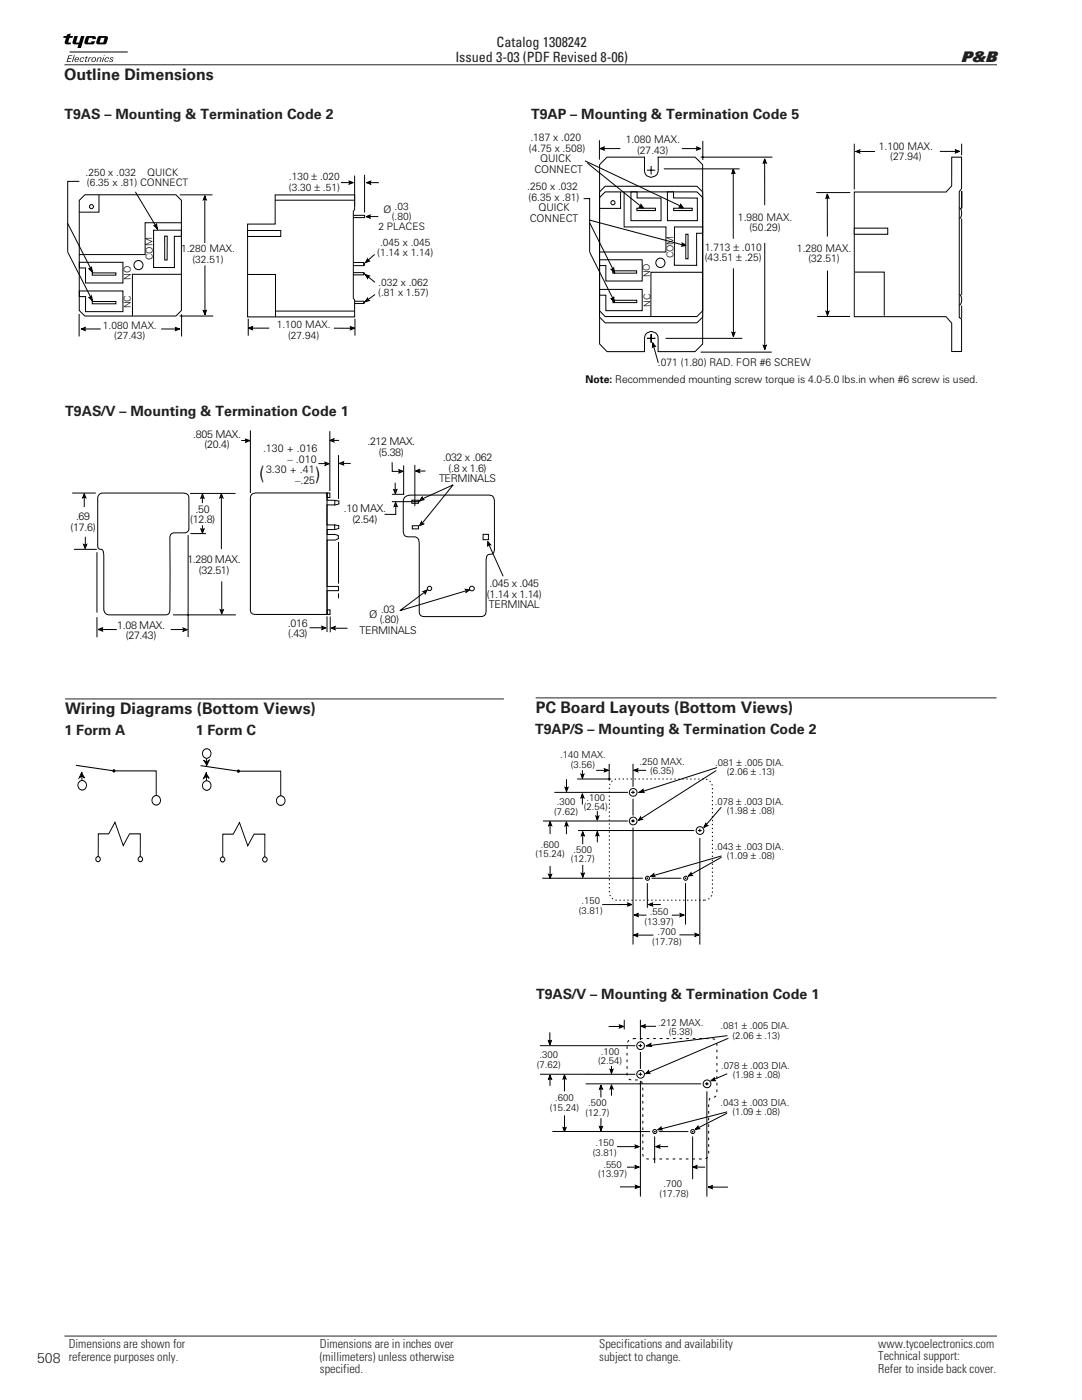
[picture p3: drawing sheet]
<svg xmlns="http://www.w3.org/2000/svg" width="216mm" height="279mm" viewBox="0 0 216 279" stroke-linecap="round" stroke-linejoin="round" font-family="sans-serif">
<path d="M12.9 12.9h186" fill="none" stroke="#231f20" stroke-width=".2"/>
<g fill="#000">
<path d="M12.7 7.2h.6l.1-.3 .7-.2-.1 .5h.6l-.1 .4h-.6l-.3 .7 .1 .2h.5l-.1 .4-1-.1a1.08 1.08 0 0 1 .1-1.2h-.6zM14.8 7.2h.7l-.3 1.1 .2 .2h.4l.4-1.3h.7l-.8 2.4h-.6l.2-.7-1.1-.1a.97 .97 0 0 1 .1-1.1zM17.2 7.3l.3-.1h1.2l.4 .2v.4h-.7v-.1a.4 .4 0 0 0-.4-.2 .4 .4 0 0 0-.3 .3l-.2 .7a.44 .44 0 0 0 .8-.3h.7l-.2 .5-.3 .2-1.5-.1a1.12 1.12 0 0 1 .1-1.3z"/>
<path d="M19.6 7.3l.8-.1a1.14 1.14 0 0 1 1.1 .2l-.2 1.1-.2 .3h-1.7a1.12 1.12 0 0 1 .1-1.3zM20.2 7.6l-.3 .8a.49 .49 0 0 0 .8-.2l.1-.6z"/>
</g>
<path d="M13.9 10.4h11.6" fill="none" stroke="#090000" stroke-width=".2"/>
<g fill="#231f20">
<path d="M13.7 11h.8l-.1 .2h-.6l-.1 .4h.6l-.1 .2h-.6l-.1 .4h.7l-.1 .2h-.8z"/>
<path d="M14.8 11h.1l-.4 1.4h-.2z"/>
<path d="M16.1 11.5l.5-.1 .2 .4h-.2v-.2a.38 .38 0 0 0-.5 .2 .38 .38 0 0 0 .2 .5l.4-.2a.44 .44 0 0 1-.7 .2 .44 .44 0 0 1 .1-.8z"/>
<path d="M17 11.4l.4-.2v.2h.1l-.2 .2-.2 .5 .2 .1v.2l-.3-.2 .1-.6h-.1z"/>
<path d="M17.8 11.4h.1v.3l.4-.3-.5 .4-.2 .6h-.1z"/>
<path d="M19.5 11.4h.2l-.1 .2a.31 .31 0 0 1 .4-.2 .31 .31 0 0 1 .2 .4l-.2 .6h-.1l.1-.6a.21 .21 0 0 0-.1-.3 .21 .21 0 0 0-.3 .2l-.2 .7h-.2z"/>
<path d="M21.1 11.5l.5-.1 .1 .4h-.1v-.2a.38 .38 0 0 0-.5 .2 .38 .38 0 0 0 .1 .5l.4-.2a.44 .44 0 0 1-.7 .2 .44 .44 0 0 1 .2-.8z"/>
<path d="M22.1 11.5a.33 .33 0 0 1 .3-.1 .33 .33 0 0 1 .3 .3l-.4-.2-.2 .2a.38 .38 0 0 1 .4 .4 .38 .38 0 0 1-.3 .4 .38 .38 0 0 1-.4-.4l.3 .2 .3-.1-.4-.4z"/>
<path d="M15.3 11.6h.2l.1 .2h-.5zM15.1 11.5a.45 .45 0 0 0-.2 .8 .45 .45 0 0 0 .8-.2l-.5 .2-.2-.2 .1-.2h.6a.37 .37 0 0 0-.1-.5 .37 .37 0 0 0-.5 .1z"/>
<path d="M18.6 11.6l.3-.1a.37 .37 0 0 1 0 .5 .37 .37 0 0 1-.5 .1zM18.4 11.6a.47 .47 0 0 0 .1 .8 .47 .47 0 0 0 .7-.5 .41 .41 0 0 0-.3-.5 .41 .41 0 0 0-.5 .2z"/>
<path d="M20.7 11h.2v.2h-.2zM20.6 11.4h.2l-.3 1h-.2z"/>
</g>
<path d="M12.9 266.6h186" fill="none" stroke="#231f20" stroke-width=".2"/>
<g fill="#fff" stroke="#000" stroke-width=".2">
<circle cx="127.8" cy="208.7" r=".77"/>
<circle cx="127.8" cy="214.4" r=".77"/>
<circle cx="141.1" cy="216.3" r=".77"/>
<circle cx="138.2" cy="225.8" r=".41"/>
<circle cx="130.7" cy="225.8" r=".41"/>
</g>
<g fill="none" stroke="#000" stroke-width=".2">
<path d="M107.7 208.7h19.1M107.8 214.4h19M116.9 216.3h23M124.6 203.5v1.9M127.4 208.7h.7M127.4 214.4h.7M127.8 203.5v4.1M127.8 208.3v.7M127.8 209.9v3.4M127.8 214v.7M127.8 215.7v23.1M140.7 216.3h.7"/>
<path d="M141 215.9v.7M141 217.8v21M110.2 225.8h19.5M130.5 225.8h.3M130.6 225.7v.3M130.6 226.8v5.3M131.5 225.8h5.9M138.1 225.8h.3M138.2 225.7v.3M138.2 226.8v8.5"/>
</g>
<g fill="#000" stroke="#000" stroke-width=".2">
<path d="M109.7 206v2.5l-.3-.8 .3 .1 .3-.1-.3 .8zM109.7 214.6l.4 .8-.4-.2-.2 .2 .2-.8v2.1zM112.6 214.5l.4 .8-.4-.1-.2 .2 .2-.9v3.3zM119.9 216.5l.3 .9-.3-.2-.3 .2 .3-.9v2.5zM121.4 204.9h3l-.8 .3 .2-.4-.2-.2 .8 .3zM122 212.7v1.5l-.3-.8 .3 .2 .3-.2-.3 .8zM122 216.5l.3 .8-.3-.1-.3 .1 .3-.8v2.2zM127.9 204.8l.8-.3-.1 .3 .1 .3-.8-.3h3zM141.9 215.7l.6-.6v.3l.2 .3h-.8l3.2-1.4zM128.9 208.8l1-.5-.1 .3 .2 .3-.9-.2 16-2zM129.4 213.7v.3l.3 .2-.9 .1 16.5-7.1-16.5 7.1zM112.6 222.6v3.3l-.3-.9 .3 .2 .4-.2-.4 .9z"/>
<path d="M119.9 223.2v2.4l-.3-.8 .3 .2 .3-.2-.3 .8zM123.7 236.9h3.9l-.8 .3 .1-.3-.1-.3 .8 .3zM125.1 232.9h2.5l-.9 .3 .2-.3-.2-.3 .9 .3zM123.1 228.8h4.5l-.9 .3 .2-.3-.2-.3 .9 .3zM130.8 228.8l.9-.3-.2 .3 .2 .3-.9-.3h2.5zM138.2 232.9l.9-.3-.2 .3 .2 .3-.9-.3h2.5zM139.3 224.7v.4l.3 .2-.9 .1 6.4-3.2-6.4 3.2zM131.2 225.5l13.9-3.6-13.8 3.6 .6-.6v.4l.2 .2zM141.3 236.9l.8-.3-.1 .3 .1 .3-.8-.3h3.9z"/>
</g>
<path d="M125.4 207.7a3 3 0 0 1 2.4-.4h6.1a61 61 0 0 1 8.7 .1l.4 .7 .1 .7-.1 9.6a.71 .71 0 0 1-.9 .6h-.3a1.83 1.83 0 0 0-.4 1.7v9.4a1.05 1.05 0 0 1-1.4 1.2h-10.1a1.32 1.32 0 0 1-1.6-.6v-13.7a1.19 1.19 0 0 0-.4-1.2 1.19 1.19 0 0 0-1.2-.3h-.2a1.05 1.05 0 0 1-1.4-1.2v-5.8z" fill="none" stroke="#000" stroke-width=".2" stroke-dasharray=".5 .8 .5 .8 .5 .8" stroke-linecap="butt"/>
<path d="M106.9 139.3h91.9" fill="none" stroke="#231f20" stroke-width=".2"/>
<g fill="#fff" stroke="#000" stroke-width=".2">
<circle cx="126.3" cy="158.1" r=".77"/>
<circle cx="126.3" cy="163.8" r=".77"/>
<circle cx="139.7" cy="165.8" r=".77"/>
<circle cx="136.8" cy="175.3" r=".41"/>
<circle cx="129.2" cy="175.3" r=".41"/>
</g>
<path d="M121.9 156.1l.8-.6h.5h17.4a1.57 1.57 0 0 1 1.6 1.5v21.1a1.57 1.57 0 0 1-1.6 1.5h-17.4a1.57 1.57 0 0 1-1.6-1.5v-21.1z" fill="none" stroke="#000" stroke-width=".2" stroke-dasharray=".3 .5" stroke-linecap="butt"/>
<g fill="none" stroke="#000" stroke-width=".2">
<path d="M40 152.8l7.6 1.1h8.4v5.9M110.6 158.1h14.7M115.2 155.5h6.7M121.6 152.5v3.3M125.9 158.1h.8M126.3 152.5v4.5M126.3 157.8v.6M126.3 159.4v3.4M44.5 171.5v-5h2l1.3-2.3 1.6 4.6 1.3-2.3h2.1v5M108.2 175.3h20.1M108.4 163.8h16.9M115.3 165.8h23.2"/>
<path d="M125.9 163.8h.8M126.3 163.5v.6M126.3 165.1v23.4M129.1 175.3h.2M129.2 175.2v.2M129.2 176.3v4.9M130 175.3h5.9M136.7 175.3h.3M136.8 175.2v.2M136.8 176.3v8.2M139.2 165.8h.8M139.6 165.4v.7"/>
<path d="M139.6 167.2v21.3"/>
</g>
<g fill="#000" stroke="#000" stroke-width=".2">
<path d="M41.2 154.1v3.1v-2.8l.5 .9-.5-.4-.6 .4zM41.2 149.8v2.8l-.6-.9 .6 .4 .5-.4-.5 1.2zM113 155.5v2.5l-.3-.9 .3 .2 .4-.2-.4 .9zM116.2 153.7v1.6l-.3-.8 .3 .2 .3-.2-.3 .8zM118.9 153.7h2.5l-.8 .3 .1-.2-.1-.4 .8 .3zM126.4 153.7l.9-.3-.2 .4 .2 .2-.9-.3h2.5zM127.8 163l.1 .4 .3 .1-.9 .2 15.6-9.9-15.5 9.9zM127.4 158.2l.9-.7v.4l.2 .2h-.9l15.5-4.9zM109.8 164l.3 .8-.3-.2-.3 .2 .3-.8v2.4zM109.8 172.8v2.5l-.3-.8 .3 .1 .3-.1-.3 .8zM113 164l.4 .8-.4-.1-.3 .1 .3-.8v2.5zM116.2 158.4l.3 .8-.3-.1-.3 .1 .3-.8v2.2z"/>
<path d="M116.3 166l.3 .8-.3-.1-.3 .1 .3-.8v2.5zM116.3 172.6v2.5l-.3-.8 .3 .1 .3-.1-.3 .8zM119.2 161.9v1.8l-.3-.8 .3 .1 .3-.1-.3 .8zM119.2 166l.3 .8-.3-.2-.3 .2 .3-.8v2.1zM143.9 161.1l-3.4 4 .3-.8 .1 .3 .4 .2-.8 .3zM137.9 174.2v.3l.3 .2-.9 .1 6.7-3.7-6.7 3.7zM129.8 174.9l14.2-4.1-14.2 4.1 .7-.5-.1 .3 .3 .2zM120.2 180.5h5.9l-.8 .3 .1-.3-.1-.3 .8 .3zM126.5 182.6l.8-.3-.1 .3 .1 .3-.8-.3h2.5zM126.4 186.6l.8-.3-.1 .3 .1 .3-.8-.3h4zM129.4 180.5l.8-.3-.1 .3 .1 .3-.8-.3h2.5zM134 182.6h2.5l-.8 .3 .2-.3-.2-.3 .8 .3z"/>
<path d="M135.6 186.6h3.9l-.8 .3 .1-.3-.1-.3 .8 .3z"/>
<circle cx="47.6" cy="153.9" r=".22"/>
</g>
<path d="M13 139.5h87.5" fill="none" stroke="#231f20" stroke-width=".2"/>
<g fill="#fff" stroke="#000" stroke-width=".2">
<circle cx="41.2" cy="150.4" r=".92"/>
<circle cx="41.2" cy="156.8" r=".92"/>
<circle cx="56" cy="159.8" r=".92"/>
<circle cx="52.9" cy="171.6" r=".48"/>
<circle cx="44.4" cy="171.6" r=".48"/>
</g>
<g fill="#000" stroke="#000" stroke-width=".2">
<path d="M16.3 154.1v3.1v-2.8l.6 .9-.6-.4-.5 .4z"/>
<circle cx="22.7" cy="153.9" r=".22"/>
</g>
<path d="M15.2 152.7l7.5 1.1h8.5v5.9M19.6 171.5v-5.1h2.1l1.2-2.3 1.7 4.6 1.3-2.3h2.1v5.1" fill="none" stroke="#000" stroke-width=".2"/>
<g fill="#fff" stroke="#000" stroke-width=".2">
<path d="M121.1 31.4h7.5v1a3.5 3.5 0 0 0 .5 2.7 1.42 1.42 0 0 0 2.2-1.1v-2.6h7.4l1.5 1.5v35.7l-1.5 1.6h-7.4v-1.2a3 3 0 0 0-.5-2.5 1.37 1.37 0 0 0-1.4-.2 1.37 1.37 0 0 0-.8 1.2v2.7h-7.5l-1.5-1.6v-35.7z"/>
<circle cx="16.4" cy="156.8" r=".92"/>
<circle cx="31.1" cy="159.8" r=".92"/>
<circle cx="28" cy="171.5" r=".48"/>
<circle cx="19.6" cy="171.5" r=".48"/>
</g>
<path d="M191.9 38.1v3.5" fill="none" stroke="#000" stroke-width=".2"/>
<g fill="#fff" stroke="#000" stroke-width=".2">
<path d="M191.2 58.8h.2a1.43 1.43 0 0 1 0 2.1 1.47 1.47 0 0 1-.2-2.1z"/>
<path d="M191.2 41.6l.2-.1a1.43 1.43 0 0 1 0 2.1 1.47 1.47 0 0 1-.2-2z"/>
</g>
<path d="M119.6 28v3.9M139.8 31.4h14.3M140.2 28.1v3.8" fill="none" stroke="#000" stroke-width=".2"/>
<path d="M119.7 29.7l.9-.4-.2 .4 .2 .3-.9-.3h4.1zM136 29.7h3.8l-.8 .3 .2-.3-.2-.4 .8 .4zM146.3 33.7l.3 .9-.3-.2-.3 .2 .3-.9v14zM146.3 53.6v13.6l-.3-.9 .3 .2 .4-.2-.4 .9zM130.2 68.4l.6 .7h-.4l-.2 .2v-.9l1.2 4z" fill="#000" stroke="#000" stroke-width=".2"/>
<path d="M170.5 38.3h18.3l1.1-1.2v-5.7h2v6.2l-.5 .7v25l.5 .4v6.5h-2v-5.7l-1.1-1.3h-18.3z" fill="#fff" stroke="#000" stroke-width=".2"/>
<path d="M170.5 28.7v9.1M191.9 38.1v3.5M191.9 28.7v2.3M191.9 43.6v15.2" fill="none" stroke="#000" stroke-width=".2"/>
<path d="M170.7 30.2l.9-.3-.2 .4 .2 .2-.9-.3h3.9zM187.5 30.2h4l-.8 .3 .1-.3-.1-.3 .8 .3z" fill="#000" stroke="#000" stroke-width=".2"/>
<path d="M120.8 37.2h18.3l1.1 1.1v25l-1.1 1.1h-18.3l-1.2-1.1v-25z" fill="#fff" stroke="#000" stroke-width=".2"/>
<g fill="none" stroke="#000" stroke-width=".2">
<path d="M120.8 38.3h18.3l1.1 1.1v22.6l-1.1 1.2h-18.3l-1.2-1.2v-22.6zM129.1 34h1.6M129.9 33.1v1.7M132.5 33.7h15.1M162.9 38.4h6.8M191.9 38.1v3.5M122.3 54.1h4.7v.4h-4.7zM122.3 59.9h4.8v.5h-4.8zM129.1 67.5h1.6M129.9 66.7v1.7M132.8 67.5h15.3M139.8 70.3h14.2"/>
<path d="M163 63.2h6.6"/>
</g>
<path d="M117.7 50.3l5 10.1-.8-.8h.4l.2-.3 .1 .9zM117.7 44.5l5 10-.8-.8h.4l.2-.3 .1 .9zM136.1 48.5l.7 .5-.8 .1 .2-.3zM152.6 31.7l.3 .9-.3-.2-.3 .2 .3-.9v9.2zM152.6 48.5v21.3l-.3-.9 .3 .2 .3-.2-.3 .9zM165.1 38.7l.3 .9-.3-.2-.3 .2 .3-.9v8.5zM165.1 54v9l-.3-.9 .3 .2 .3-.2-.3 .9z" fill="#000" stroke="#000" stroke-width=".2"/>
<circle cx="122.3" cy="40.4" r=".41" fill="#fff" stroke="#000" stroke-width=".2"/>
<g fill="none" stroke="#000" stroke-width=".2">
<path d="M123.8 38.3v3.3h-4.2M124.5 38.3v7h8.4v5h-13.2M125.9 38.3h1.2v1.2h4.8v4.5h-6zM133.2 38.3h1.2v1.2h4.7l.1 4.5h-6zM191.9 38.1v3.5M119.6 57.8h8.5v4.2h-7.2v-3.1h-1.3zM119.6 51.8h8.5v4.3h-7.2v-3.1h-1.3zM127.1 41.6h3.7v.4h-3.7zM134.4 41.6h3.7v.4h-3.7zM134.6 45.3h5.6v1.3h-1.2v6.4l-4.4-.1zM136.8 46.8h.5v4.9h-.5zM140.2 54.3h-10.3v8.8"/>
<circle cx="131.8" cy="52.5" r=".93"/>
</g>
<g fill="#fff" stroke="#000" stroke-width=".2">
<path d="M170.5 54.3h5.9v8.7z"/>
<path d="M170.5 45.5h6.6v1.3h-6.6z"/>
</g>
<path d="M116.5 39.6h1.2v10.7M116.7 32.1l19.2 9.1M117.2 32.5l10.7 8.7M117.7 43.9l18.5 5M191.9 61v2.5" fill="none" stroke="#000" stroke-width=".2"/>
<path d="M127.9 40.8l.5 .8-.8-.3 .3-.2zM135.8 40.8l.5 .8-.8-.3 .3-.2z" fill="#000" stroke="#000" stroke-width=".2"/>
<path d="M15.8 40l1.2-1.1h18.1l1.1 1.1v22l-1.1 1.1h-18.2l-1.1-1.1z" fill="#fff" stroke="#000" stroke-width=".2"/>
<path d="M15.8 36.2h-2.3v14.1M35.9 38.9h6.5M15.8 62.6v4.5M35.8 63.1h6.8M36.2 62.7v4.4" fill="none" stroke="#000" stroke-width=".2"/>
<path d="M40.9 39.1l.3 .8-.3-.2-.3 .2 .3-.8v9.4zM40.9 53v9.8l-.3-.8 .3 .1 .3-.1-.3 .8zM16.2 65.7l.8-.3-.1 .2 .1 .4-.8-.3h3.9zM32.2 65.7h3.6l-.8 .3 .2-.4-.2-.2 .8 .3z" fill="#000" stroke="#000" stroke-width=".2"/>
<g fill="#fff" stroke="#000" stroke-width=".2">
<path d="M18.4 54.5h4.7v.4h-4.7z"/>
<path d="M18.4 60.2h4.7v.4h-4.7z"/>
<path d="M32.9 47.1h.5l-.1 4.8h-.4z"/>
</g>
<path d="M54.9 40h15.9z" fill="#e6e6e6" stroke="#000" stroke-width=".2"/>
<path d="M27 38.3l4.5 7.5-.8-.8h.4l.1-.3 .2 .9zM13.5 50.3l5 9.8-.8-.7 .4-.1 .2-.2 .1 .8zM13.5 44.6l5 9.8-.8-.8h.4l.2-.3 .1 .9z" fill="#000" stroke="#000" stroke-width=".2"/>
<g fill="#fff" stroke="#000" stroke-width=".2">
<path d="M70.3 43h2.5v.4h-2.5z"/>
<path d="M70.3 60.1h2.3l.2 .3-.2 .2h-2.3z"/>
<path d="M72.6 60.1v.5z"/>
<path d="M70.3 54.4h2.3l.2 .3-.2 .2h-2.3z"/>
<path d="M72.6 54.4v.5z"/>
<path d="M70.3 52.4h2.3l.2 .2v.3l-.2 .1h-2.3z"/>
<path d="M72.6 52.4v.6z"/>
</g>
<path d="M70.8 35v6.1M72.7 34.9v7.5M49.5 63.6v3.4" fill="none" stroke="#000" stroke-width=".2"/>
<path d="M68 36.4h2.5l-.8 .4 .1-.4-.1-.3 .8 .3zM73.1 36.4l.9-.2-.2 .2 .2 .4-.9-.4h2.5zM73.3 51.6l.1 .4 .3 .1-.8 .3 1.9-1.6-1.9 1.6zM72.9 54.8l.8 .3-.3 .1-.1 .4-.4-.8 1.9 1.5zM73.3 59.5l.1 .3 .3 .2-.9 .2 2-1.4-2 1.4zM73 43.2l.9-.3-.2 .3 .2 .3-.9-.3h2.5zM49.5 65.5l.9-.3-.2 .3 .2 .3-.9-.3h4.2zM66.6 65.5h4.2l-.9 .3 .2-.3-.2-.3 .9 .3z" fill="#000" stroke="#000" stroke-width=".2"/>
<circle cx="18.2" cy="41.2" r=".41" fill="#fff" stroke="#000" stroke-width=".2"/>
<path d="M19.8 38.9v3.4h-4" fill="none" stroke="#000" stroke-width=".2"/>
<circle cx="27.6" cy="52.9" r=".91" fill="#fff" stroke="#000" stroke-width=".2"/>
<path d="M15.8 58.1h8.7v4.1h-7.4v-3h-1.3zM70.8 63.6v3.4" fill="none" stroke="#000" stroke-width=".2"/>
<path d="M54.9 38.9h15.9v2.9l-.3 .4v17.3l.3 .4v3.3h-21.4v-18.5h5.5z" fill="#fff" stroke="#000" stroke-width=".2"/>
<path d="M15.8 52.3h8.7v4.2h-7.4v-3h-1.3z" fill="none" stroke="#000" stroke-width=".2"/>
<path d="M26.4 54.7h9.7l-9.7 8.4z" fill="#fff" stroke="#000" stroke-width=".2"/>
<path d="M36.2 44.5h-7.2v6.3h-13.2" fill="none" stroke="#000" stroke-width=".2"/>
<path d="M49.4 54.8h5.6v8.4z" fill="#fff" stroke="#000" stroke-width=".2"/>
<path d="M30.6 45.9h5.6v1.3h-1.4v6.2h-4.2z" fill="none" stroke="#000" stroke-width=".2"/>
<g fill="#e6e6e6" stroke="#000" stroke-width=".2">
<path d="M54.9 40h15.9z"/>
<path d="M55 62.1h15.7z"/>
</g>
<g fill="#fff" stroke="#000" stroke-width=".2">
<path d="M49.4 46h6.6v1.2h-6.6z"/>
<path d="M80.8 99.2a3.1 3.1 0 0 1 2.4-.4h6.2a62.3 62.3 0 0 1 8.8 .2l.4 .7 .1 .6-.1 9.7a.72 .72 0 0 1-.9 .6l-.3 .1a1.84 1.84 0 0 0-.4 1.6v9.5a1.07 1.07 0 0 1-1.4 1.3h-10.3a1.34 1.34 0 0 1-1.6-.7v-13.3a1.95 1.95 0 0 0-.6-1.9l-.8-.1a1.29 1.29 0 0 1-1.8-1.2v-5.9z"/>
</g>
<g fill="none" stroke="#000" stroke-width=".2">
<path d="M48.1 87.9h1.4M50 85.9v12.5M63.5 92.5h1.7M67.5 90.8v8.8M68.4 92.5h1.6M78.9 96.3v1.6M80.5 92.9v5.8h-2.3M83.3 94h1.6M84.3 99.6l6.1-2.8-6.3 7.8M67.5 118.4v1M67.5 108.2v8.3M79 100.9v1.8l-2.3-.1"/>
<path d="M97.5 108.6l2.9 6.4"/>
</g>
<path d="M19.8 98.7l.7-.3h15.9a1.03 1.03 0 0 1 1.3 1v6.1a1.01 1.01 0 0 1-1.4 .8h-1a1.06 1.06 0 0 0-1.1 .2 1.06 1.06 0 0 0-.3 1.2v13.9a.91 .91 0 0 1-.8 1.1h-11.3a1.07 1.07 0 0 1-1.1-1.2v-11.2l-.4-.6-.6-.2-.2-.7v-9.4z" fill="#fff" stroke="#000" stroke-width=".2"/>
<g fill="none" stroke="#000" stroke-width=".2">
<path d="M14.4 98.4h4.7M16.8 99.2v2M37.9 98.5h9.1M40.4 99.2v1.2M44.2 99.3v10.3M66.3 87.9h1.4M17 107.1v1.8M19.3 110.2v12.1M37.5 106.8v20.3M38 106.5h3.1M40.4 104.8v1.1M44.2 116v6"/>
<path d="M19.3 123.2v4M20.2 125.6h3.1M34.1 125.6h2.6M34.5 122.7h12.6"/>
</g>
<g fill="#fff" stroke="#000" stroke-width=".2">
<path d="M82.3 104.9h1.2v.6h-1.2z"/>
<path d="M82.2 99.8h1.3v.7l-1.3-.1z"/>
<circle cx="85.7" cy="117.4" r=".44"/>
<circle cx="94.2" cy="117.4" r=".47"/>
</g>
<path d="M65.4 104.8v.9z" fill="#e6e6e6" stroke="#000" stroke-width=".2"/>
<path d="M66.8 99.9l.8 .1v.6l-.8 .2z" fill="#fff" stroke="#000" stroke-width=".2"/>
<path d="M65.4 99.9v.9z" fill="#e6e6e6" stroke="#000" stroke-width=".2"/>
<g fill="#000" stroke="#000" stroke-width=".2">
<path d="M49 87.6l.9 .3h-.7zM49.2 87.9h.7l-.9 .4zM64.8 92.2l.9 .3h-.7zM65 92.5h.7l-.8 .4zM65.8 87.9l.8-.3-.1 .3zM65.8 87.9h.7l.1 .3zM67.7 92.5l.8-.3-.1 .3zM67.7 92.5h.7l.1 .3zM78.6 97.7l.3 .2v.7zM78.9 97.9l.3-.2-.3 .9zM79.6 93.8l.9 .3-.7-.1zM79.8 94l.7 .1-.9 .3z"/>
<path d="M82.9 94l.8-.3-.1 .3zM82.9 94h.7l.1 .3zM84.2 99.2l.1 .4-.6 .3zM83.7 99.9l.6-.3 .3 .1zM78.9 100.2v.7l-.3 .2zM78.9 100.2l.4 .9-.4-.2zM84.1 104.1l.1 .4-.5 .4zM83.7 104.9l.5-.4 .3 .1zM97.3 108l.6 .7h-.4zM97.3 108l.2 .7-.2 .2z"/>
</g>
<path d="M65.8 86v12" fill="none" stroke="#000" stroke-width=".2"/>
<path d="M96.4 106.6h1.1v1.1h-1.1z" fill="#fff" stroke="#000" stroke-width=".2"/>
<path d="M14.8 109.6h4.5M93.1 117.9l-13.3 4 5-3.8" fill="none" stroke="#000" stroke-width=".2"/>
<g fill="#000" stroke="#000" stroke-width=".2">
<path d="M16.8 98.5v.7l-.3 .2zM16.8 98.5l.3 .9-.3-.2zM40.4 98.6v.7l-.3 .1zM40.4 98.6l.3 .8-.3-.1zM44.2 98.5v.7l-.3 .2zM44.2 98.5l.3 .9-.3-.2zM16.7 108.6l.3 .2v.7zM17 108.8l.3-.2-.3 .9zM40.1 105.5l.3 .2v.7zM40.4 105.7l.3-.2-.3 .9zM84.7 118.2l.6-.5-.5 .8zM84.4 118.1l.9-.4-.6 .5z"/>
<path d="M93.1 117.9l.7-.2-.8 .5zM92.8 117.6l1 .1-.7 .2zM19.6 125.6l.8-.3-.1 .3zM19.6 125.6h.7l.1 .3zM36.5 125.3l.9 .4-.7-.1zM36.7 125.6l.7 .1-.9 .3zM43.9 121.7l.4 .1v.7zM44.3 121.8l.3-.1-.3 .8z"/>
</g>
<path d="M50.2 98.7l.6-.3h.5h14v1.4l1.5 .1v.9h-1.5v4h1.5v.9v-.9l.8 .1v.6l-.8 .2h-1.5v1h1.6l.6 .2v.6l-.6 .3h-1.6v9.2h2.2v.9h-2.2v4.7h-13.8a1.12 1.12 0 0 1-1.5-.8v-22.4z" fill="#fff" stroke="#000" stroke-width=".2"/>
<path d="M78.2 92.2l.1 1.9h1.5M82.8 92.8v8.2M78.2 100.1h5.7" fill="none" stroke="#000" stroke-width=".2"/>
<path d="M65.3 98.4v24.2z" fill="#fff" stroke="#000" stroke-width=".2"/>
<path d="M65.3 98.4h.5v.9h-.5zM61.8 125.3h2.6M65.3 123v3.1M65.3 121.7h.6v.9h-.6zM65.9 123.1v3.1M66.7 125.4h2.6" fill="none" stroke="#000" stroke-width=".2"/>
<path d="M64.2 125l.9 .3h-.7zM64.4 125.3h.7l-.9 .3zM66 125.3l.9-.3-.2 .4zM66 125.3l.7 .1 .2 .3z" fill="#000" stroke="#000" stroke-width=".2"/>
<g font-size="3.8">
<text x="51.7" y="95.8">(</text>
<text x="62.9" y="95.9">)</text>
</g>
<g font-size="3.2" fill="#231f20">
<text x="12.8" y="16.1">Outline Dimensions</text>
<text x="191.7" y="12.4">P&amp;B</text>
<text x="13" y="142.6">Wiring Diagrams (Bottom Views)</text>
<text x="106.9" y="142.4">PC Board Layouts (Bottom Views)</text>
</g>
<g font-size="2.8" fill="#231f20">
<text x="99.1" y="9.3">Catalog 1308242</text>
<text x="90.9" y="12.3">Issued 3-03 (PDF Revised 8-06)</text>
<text x="12.9" y="23.7">T9AS – Mounting &amp; Termination Code 2</text>
<text x="106" y="23.8">T9AP – Mounting &amp; Termination Code 5</text>
<text x="13" y="83.1">T9AS/V – Mounting &amp; Termination Code 1</text>
<text x="12.9" y="146.6">1 Form A</text>
<text x="39" y="146.6">1 Form C</text>
<text x="106.8" y="146.5">T9AP/S – Mounting &amp; Termination Code 2</text>
<text x="107" y="199.5">T9AS/V – Mounting &amp; Termination Code 1</text>
<text x="7.4" y="272.1">508</text>
</g>
<g font-size="2.5" fill="#231f20">
<text x="13.7" y="269">Dimensions are shown for</text>
<text x="63.8" y="269">Dimensions are in inches over</text>
<text x="119.6" y="269">Specifications and availability</text>
<text x="175.2" y="269">www.tycoelectronics.com</text>
<text x="13.7" y="271.5">reference purposes only.</text>
<text x="63.8" y="271.5">(millimeters) unless otherwise</text>
<text x="63.8" y="274">specified.</text>
<text x="119.6" y="271.5">subject to change.</text>
<text x="175.2" y="271.5">Technical support:</text>
<text x="175.2" y="274">Refer to inside back cover.</text>
</g>
<g font-size="2.1">
<text x="105.8" y="28.2">.187 x .020</text>
<text x="124.8" y="28.5">1.080 MAX.</text>
<text x="175.4" y="29.9">1.100 MAX.</text>
<text x="17.1" y="35.1">.250 x .032</text>
<text x="29.4" y="35.1">QUICK</text>
<text x="57.7" y="36">.130 ± .020</text>
<text x="105.5" y="30.3">(4.75 x .508)</text>
<text x="106.6" y="34.5">CONNECT</text>
<text x="107.8" y="32.4">QUICK</text>
<text x="127.1" y="30.6">(27.43)</text>
<text x="177.6" y="32">(27.94)</text>
<text x="17.4" y="37.1">(6.35 x .81) CONNECT</text>
<text x="57.7" y="38">(3.30 ± .51)</text>
<text x="78.7" y="41.9">.03</text>
<text x="105.2" y="37.9">.250 x .032</text>
<text x="105.5" y="40.1">(6.35 x .81)</text>
<text x="75.5" y="46">2 PLACES</text>
<text x="76.5" y="42.5">Ø</text>
<text x="78.2" y="43.9">(.80)</text>
<text x="105.7" y="44.3">CONNECT</text>
<text x="107.4" y="42.2">QUICK</text>
<text x="147.3" y="44">1.980 MAX.</text>
<text x="149.5" y="46.1">(50.29)</text>
<text x="36.1" y="50.4">1.280 MAX.</text>
<text x="38.4" y="52.4">(32.51)</text>
<text x="75.3" y="51.2">(1.14 x 1.14)</text>
<text x="75.8" y="49.1">.045 x .045</text>
<text x="140.6" y="50.1">1.713 ± .010</text>
<text x="140.6" y="52.2">(43.51 ± .25)</text>
<text x="159" y="50.2">1.280 MAX.</text>
<text x="161.3" y="52.3">(32.51)</text>
<text x="75.5" y="57">.032 x .062</text>
<text x="75.5" y="59.1">(.81 x 1.57)</text>
<text x="20.5" y="65.6">1.080 MAX.</text>
<text x="55.2" y="65.6">1.100 MAX.</text>
<text x="22.8" y="67.7">(27.43)</text>
<text x="57.5" y="67.6">(27.94)</text>
<text x="116.8" y="76.5">Note: Recommended mounting screw torque is 4.0-5.0 lbs.in when #6 screw is used.</text>
<text x="131.3" y="72.9">.071 (1.80) RAD. FOR #6 SCREW</text>
<text x="38.6" y="87.3">.805 MAX.</text>
<text x="40.8" y="89.5">(20.4)</text>
<text x="73.3" y="88.9">.212 MAX.</text>
<text x="52.5" y="90.2">.130 + .016</text>
<text x="53.1" y="94.5">3.30 + .41</text>
<text x="57.4" y="92.4">– .010</text>
<text x="75.6" y="91">(5.38)</text>
<text x="88.4" y="92">.032 x .062</text>
<text x="89.5" y="94.1">(.8 x 1.6)</text>
<text x="58.9" y="96.6">–.25</text>
<text x="87.6" y="96.3">TERMINALS</text>
<text x="14.1" y="106">(17.6)</text>
<text x="15.2" y="103.8">.69</text>
<text x="37.9" y="104.4">(12.8)</text>
<text x="39" y="102.3">.50</text>
<text x="68.6" y="102.2">.10 MAX.</text>
<text x="70.3" y="104.3">(2.54)</text>
<text x="37.4" y="112.4">1.280 MAX.</text>
<text x="39.7" y="114.5">(32.51)</text>
<text x="97.2" y="119.2">(1.14 x 1.14)</text>
<text x="97.7" y="117.1">.045 x .045</text>
<text x="23.4" y="125.5">1.08 MAX.</text>
<text x="57.5" y="125.1">.016</text>
<text x="73.6" y="123.3">Ø</text>
<text x="75.8" y="124.4">(.80)</text>
<text x="76" y="122.3">.03</text>
<text x="97.6" y="121.4">TERMINAL</text>
<text x="25.1" y="127.6">(27.43)</text>
<text x="57.5" y="127.2">(.43)</text>
<text x="71.7" y="126.5">TERMINALS</text>
</g>
<g font-size="1.9">
<text x="30.5" y="51.9" transform="rotate(-91 30.5 51.9)">COM</text>
<text x="134.4" y="51.6" transform="rotate(-91 134.4 51.6)">COM</text>
<text x="26.1" y="55.9" transform="rotate(-91 26.1 55.9)">NO</text>
<text x="129.7" y="55.4" transform="rotate(-91 129.7 55.4)">NO</text>
<text x="26.1" y="61.6" transform="rotate(-91 26.1 61.6)">NC</text>
<text x="129.8" y="61.2" transform="rotate(-91 129.8 61.2)">NC</text>
<text x="111.8" y="151.3">.140 MAX.</text>
<text x="113.9" y="153.2">(3.56)</text>
<text x="127.6" y="152.6">.250 MAX.</text>
<text x="129.7" y="154.5">(6.35)</text>
<text x="142.7" y="152.8">.081 ± .005 DIA.</text>
<text x="145.1" y="154.7">(2.06 ± .13)</text>
<text x="111.1" y="160.6">.300</text>
<text x="116.5" y="161.7">(2.54)</text>
<text x="117" y="159.8">.100</text>
<text x="142.7" y="160.6">.078 ± .003 DIA.</text>
<text x="110.6" y="162.6">(7.62)</text>
<text x="145" y="162.5">(1.98 ± .08)</text>
<text x="106.9" y="171.1">(15.24)</text>
<text x="107.9" y="169.2">.600</text>
<text x="113.9" y="172.1">(12.7)</text>
<text x="114.4" y="170.2">.500</text>
<text x="142.6" y="169.6">.043 ± .003 DIA.</text>
<text x="145" y="171.5">(1.09 ± .08)</text>
<text x="115.5" y="182.3">(3.81)</text>
<text x="116" y="180.4">.150</text>
<text x="128.6" y="184.5">(13.97)</text>
<text x="129.6" y="182.6">.550</text>
<text x="130.2" y="188.6">(17.78)</text>
<text x="131.2" y="186.7">.700</text>
<text x="131.3" y="204.7">.212 MAX.</text>
<text x="133.5" y="206.6">(5.38)</text>
<text x="143.8" y="205.4">.081 ± .005 DIA.</text>
<text x="146.2" y="207.4">(2.06 ± .13)</text>
<text x="107.1" y="213.1">(7.62)</text>
<text x="107.6" y="211.2">.300</text>
<text x="119.4" y="212.4">(2.54)</text>
<text x="119.9" y="210.5">.100</text>
<text x="143.9" y="213.3">.078 ± .003 DIA.</text>
<text x="146.2" y="215.2">(1.98 ± .08)</text>
<text x="109.7" y="221.7">(15.24)</text>
<text x="110.8" y="219.7">.600</text>
<text x="117.4" y="220.7">.500</text>
<text x="143.8" y="220.6">.043 ± .003 DIA.</text>
<text x="116.8" y="222.6">(12.7)</text>
<text x="146.1" y="222.6">(1.09 ± .08)</text>
<text x="118.3" y="230.6">(3.81)</text>
<text x="118.9" y="228.7">.150</text>
<text x="120.4" y="233.1">.550</text>
<text x="119.3" y="235">(13.97)</text>
<text x="131.6" y="238.9">(17.78)</text>
<text x="132.4" y="237">.700</text>
</g>
</svg>
